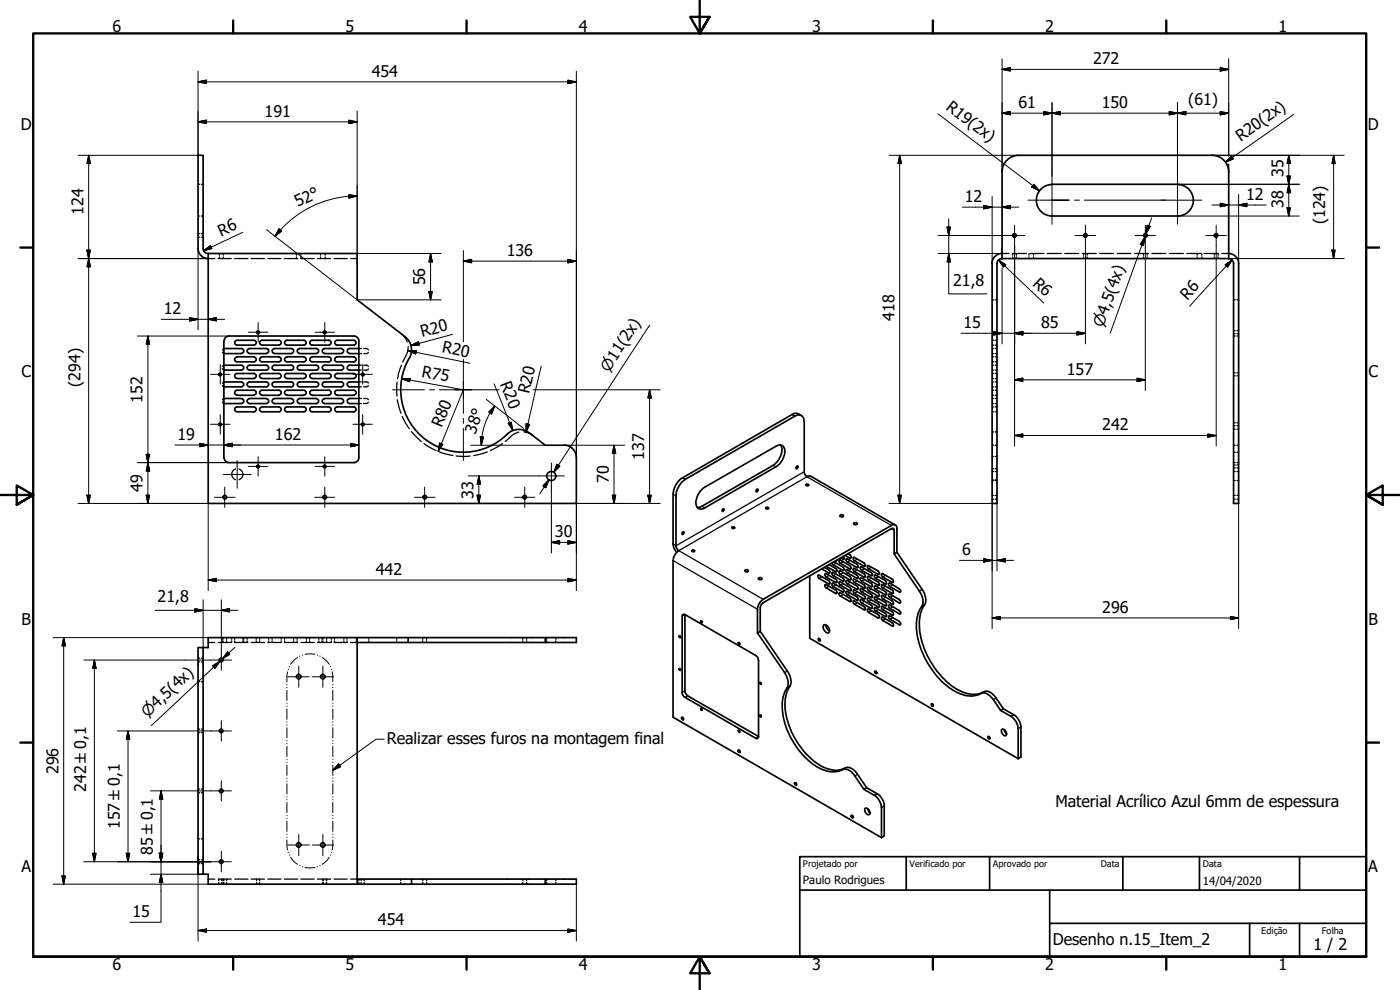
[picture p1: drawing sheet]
<svg xmlns="http://www.w3.org/2000/svg" width="420mm" height="297mm" viewBox="0 0 420 297" stroke-linecap="round" stroke-linejoin="round" font-family="sans-serif">
<g fill="none" stroke="#000" stroke-width=".51">
<path d="M301.9 48.4a5 5 0 0 1 3.8-1.8h58a5 5 0 0 1 5 5v26h-68v-26a5 5 0 0 1 1.2-3.2zM315.7 55.3h37.7M315.8 55.4a4.7 4.7 0 0 0-4.8 4.7 4.7 4.7 0 0 0 4.8 4.7h37.6a4.7 4.7 0 0 0 4.7-4.7 4.7 4.7 0 0 0-4.7-4.7M62.5 76.1a1.49 1.49 0 0 1-1.5-1.5v-28h-1.6v28a3 3 0 0 0 3.1 3M300.7 77.6a1.49 1.49 0 0 0-1.5 1.5v72h-1.4v-72.1M300.7 76.1a3 3 0 0 0-3 3M368.7 76.1a3 3 0 0 1 3 2.9v72.1h-1.5v-72a1.49 1.49 0 0 0-1.5-1.5M67.2 102.3v35M67.2 106h.2M67.2 116l.2 .1M67.2 111h.2M67.2 102.3a1.49 1.49 0 0 1 1.5-1.5h37.5a1.49 1.49 0 0 1 1.5 1.5v35a1.49 1.49 0 0 1-1.5 1.5h-37.5a1.49 1.49 0 0 1-1.5-1.5"/>
<path d="M67.4 104.6h-.2M67.4 114.6h-.2M67.4 119.6h-.2M67.4 109.6h-.2M67.4 104.6h5a.73 .73 0 0 1 .8 .7 .73 .73 0 0 1-.8 .7M67.4 114.6h5a.73 .73 0 0 1 .8 .7 .73 .73 0 0 1-.8 .8h-5M67.4 109.6h5a.73 .73 0 0 1 .8 .7 .73 .73 0 0 1-.8 .7h-5M67.4 106.1h5M67.4 119.6h5M71.2 112.1a.73 .73 0 0 0-.8 .7 .73 .73 0 0 0 .8 .7M71.2 117.1a.73 .73 0 0 0-.8 .7 .73 .73 0 0 0 .8 .7M71.2 107.1a.73 .73 0 0 0-.8 .7 .73 .73 0 0 0 .8 .8"/>
<path d="M71.2 102.1a.73 .73 0 0 0-.8 .7 .73 .73 0 0 0 .8 .8M71.2 102.1h5M71.2 103.6h5M71.2 112.1h5M71.2 113.6h5M71.2 117.1h5M71.2 118.6h5M71.2 107h5M71.2 108.6h5M72.4 119.6a.73 .73 0 0 1 .8 .8 .73 .73 0 0 1-.8 .7h-5M74.9 104.6a.73 .73 0 0 0-.7 .7 .73 .73 0 0 0 .7 .7M74.9 114.6a.73 .73 0 0 0-.7 .7 .73 .73 0 0 0 .7 .8"/>
<path d="M74.9 119.6a.73 .73 0 0 0-.7 .8 .73 .73 0 0 0 .7 .7M74.9 109.6a.73 .73 0 0 0-.7 .7 .73 .73 0 0 0 .7 .7M74.9 104.6h5M74.9 106.1h5M74.9 114.6h5M74.9 116.1h5M74.9 119.6h5M74.9 109.6h5M74.9 111h5M76.2 112.1a.73 .73 0 0 1 .7 .7 .73 .73 0 0 1-.7 .7M76.2 117.1a.73 .73 0 0 1 .7 .7 .73 .73 0 0 1-.7 .7M76.2 107.1a.73 .73 0 0 1 .7 .7 .73 .73 0 0 1-.7 .8"/>
<path d="M76.2 102.1a.73 .73 0 0 1 .7 .7 .73 .73 0 0 1-.7 .8M78.6 112.1a.73 .73 0 0 0-.7 .7 .73 .73 0 0 0 .7 .7M78.6 117.1a.73 .73 0 0 0-.7 .7 .73 .73 0 0 0 .7 .7M78.6 107.1a.73 .73 0 0 0-.7 .7 .73 .73 0 0 0 .7 .8M78.6 102.1a.73 .73 0 0 0-.7 .7 .73 .73 0 0 0 .7 .8M78.7 112.1h5a.73 .73 0 0 1 .7 .7 .73 .73 0 0 1-.7 .7M78.7 117.1h5a.73 .73 0 0 1 .7 .7 .73 .73 0 0 1-.7 .7M78.7 102.1h5a.73 .73 0 0 1 .7 .7 .73 .73 0 0 1-.7 .8h-5M78.7 113.6h5M78.7 118.6h5M78.7 107h5M79.9 104.6a.73 .73 0 0 1 .7 .7 .73 .73 0 0 1-.7 .7"/>
<path d="M79.9 114.6a.73 .73 0 0 1 .7 .7 .73 .73 0 0 1-.7 .8M79.9 119.6a.73 .73 0 0 1 .7 .8 .73 .73 0 0 1-.7 .7M79.9 109.6a.73 .73 0 0 1 .7 .7 .73 .73 0 0 1-.7 .7M82.4 104.6a.73 .73 0 0 0-.7 .7 .73 .73 0 0 0 .7 .7M82.4 114.6a.73 .73 0 0 0-.7 .7 .73 .73 0 0 0 .7 .8M82.4 119.6a.73 .73 0 0 0-.7 .8 .73 .73 0 0 0 .7 .7M82.4 109.6a.73 .73 0 0 0-.7 .7 .73 .73 0 0 0 .7 .7M82.4 104.6h5a.73 .73 0 0 1 .7 .7 .73 .73 0 0 1-.7 .7M82.4 114.6h5a.73 .73 0 0 1 .7 .7 .73 .73 0 0 1-.7 .8h-5M82.4 109.6h5a.73 .73 0 0 1 .7 .7 .73 .73 0 0 1-.7 .7h-5M82.4 106.1h5M82.4 119.6h5"/>
<path d="M83.7 107.1a.73 .73 0 0 1 .7 .7 .73 .73 0 0 1-.7 .8h-5M85.6 102.3l.5-.2h5.1a.73 .73 0 0 1 .7 .7 .73 .73 0 0 1-.7 .8l-5.3-.1-.5-.7zM86.1 113.5a.73 .73 0 0 1-.7-.7 .73 .73 0 0 1 .7-.7h5.1a.73 .73 0 0 1 .7 .7 .73 .73 0 0 1-.7 .7M86.1 118.5a.73 .73 0 0 1-.7-.7 .73 .73 0 0 1 .7-.7h5.1a.73 .73 0 0 1 .7 .7 .73 .73 0 0 1-.7 .7M86.1 107.1a.73 .73 0 0 0-.7 .7 .73 .73 0 0 0 .7 .8h5.1a.73 .73 0 0 0 .7-.8 .73 .73 0 0 0-.7-.7M86.2 113.6h5M86.2 118.6h5M86.2 107h5M87.4 119.6a.73 .73 0 0 1 .7 .8 .73 .73 0 0 1-.7 .7h-5M89.9 104.6h5a.73 .73 0 0 1 .7 .7 .73 .73 0 0 1-.7 .7M89.9 114.6h5a.73 .73 0 0 1 .7 .7 .73 .73 0 0 1-.7 .8h-5M89.9 109.6h5a.73 .73 0 0 1 .7 .7 .73 .73 0 0 1-.7 .7h-5"/>
<path d="M89.9 106.1h5M89.9 119.6h5M89.9 104.6a.73 .73 0 0 0-.7 .7 .73 .73 0 0 0 .7 .7M89.9 114.6a.73 .73 0 0 0-.7 .7 .73 .73 0 0 0 .7 .8M89.9 119.6a.73 .73 0 0 0-.7 .8 .73 .73 0 0 0 .7 .7M89.9 109.6a.73 .73 0 0 0-.7 .7 .73 .73 0 0 0 .7 .7M93.7 102.1h4.9a.73 .73 0 0 1 .8 .7 .73 .73 0 0 1-.8 .8h-4.9M93.7 112.1h4.9a.73 .73 0 0 1 .8 .7 .73 .73 0 0 1-.8 .7M93.7 117.1h4.9a.73 .73 0 0 1 .8 .7 .73 .73 0 0 1-.8 .7M93.7 113.6h5M93.7 118.6h5M93.7 107h5"/>
<path d="M93.7 102.1a.73 .73 0 0 0-.7 .7 .73 .73 0 0 0 .7 .8M93.7 112.1a.73 .73 0 0 0-.7 .7 .73 .73 0 0 0 .7 .7M93.7 117.1a.73 .73 0 0 0-.7 .7 .73 .73 0 0 0 .7 .7M93.7 107.1a.73 .73 0 0 0-.7 .7 .73 .73 0 0 0 .7 .8M94.9 119.6a.73 .73 0 0 1 .7 .8 .73 .73 0 0 1-.7 .7h-5M97.4 104.6h5a.73 .73 0 0 1 .7 .7 .73 .73 0 0 1-.7 .7M97.4 114.6h5a.73 .73 0 0 1 .7 .7 .73 .73 0 0 1-.7 .8h-5M97.4 109.6h5a.73 .73 0 0 1 .7 .7 .73 .73 0 0 1-.7 .7h-5M97.4 106.1h5M97.4 119.6h5M97.4 104.6a.73 .73 0 0 0-.7 .7 .73 .73 0 0 0 .7 .7M97.4 114.6a.73 .73 0 0 0-.7 .7 .73 .73 0 0 0 .7 .8"/>
<path d="M97.4 119.6a.73 .73 0 0 0-.7 .8 .73 .73 0 0 0 .7 .7M97.4 109.6a.73 .73 0 0 0-.7 .7 .73 .73 0 0 0 .7 .7M98.6 107.1a.73 .73 0 0 1 .8 .7 .73 .73 0 0 1-.8 .8h-4.9M101.2 112.1h4.9a.73 .73 0 0 1 .8 .7 .73 .73 0 0 1-.8 .7M101.2 117.1h4.9a.73 .73 0 0 1 .8 .7 .73 .73 0 0 1-.8 .7M101.2 102.1h4.9a.73 .73 0 0 1 .8 .7 .73 .73 0 0 1-.8 .8h-4.9M101.2 113.6h5M101.2 118.6h5M101.2 107h5M101.2 112.1a.73 .73 0 0 0-.7 .7 .73 .73 0 0 0 .7 .7M101.2 117.1a.73 .73 0 0 0-.7 .7 .73 .73 0 0 0 .7 .7M101.2 107.1a.73 .73 0 0 0-.7 .7 .73 .73 0 0 0 .7 .8"/>
<path d="M101.2 102.1a.73 .73 0 0 0-.7 .7 .73 .73 0 0 0 .7 .8M102.4 119.6a.73 .73 0 0 1 .7 .8 .73 .73 0 0 1-.7 .7h-5M104.9 104.6h2.8M104.9 106.1h2.8M104.9 114.6h2.8M104.9 116.1h2.8M104.9 119.6h2.8M104.9 109.6h2.8M104.9 111h2.8M104.9 104.6a.73 .73 0 0 0-.7 .7 .73 .73 0 0 0 .7 .7M104.9 114.6a.73 .73 0 0 0-.7 .7 .73 .73 0 0 0 .7 .8M104.9 119.6a.73 .73 0 0 0-.7 .8 .73 .73 0 0 0 .7 .7"/>
<path d="M104.9 109.6a.73 .73 0 0 0-.7 .7 .73 .73 0 0 0 .7 .7M106.1 107.1a.73 .73 0 0 1 .8 .7 .73 .73 0 0 1-.8 .8h-4.9M121.5 101l-14.3-11v-13.9h-44.7v75h110.5v-13.8a3.8 3.8 0 0 0-3.8-3.8M121.6 101a5 5 0 0 1 1.2 6.5 18.8 18.8 0 0 0 5.1 24.5 18.8 18.8 0 0 0 25-2.3 5 5 0 0 1 5.9 .2M67.2 121.1h.2M71.2 122.1a.73 .73 0 0 0-.8 .7 .73 .73 0 0 0 .8 .8M71.2 122.1h5M71.2 123.6h5M74.9 121.1h5M76.2 122.1a.73 .73 0 0 1 .7 .7 .73 .73 0 0 1-.7 .8M78.6 122.1a.73 .73 0 0 0-.7 .7 .73 .73 0 0 0 .7 .8M78.7 122.1h5a.73 .73 0 0 1 .7 .7 .73 .73 0 0 1-.7 .8h-5"/>
<path d="M85.6 122.3l.5-.2h5.1a.73 .73 0 0 1 .7 .7 .73 .73 0 0 1-.7 .8l-5.3-.1-.5-.7zM93.7 122.1h4.9a.73 .73 0 0 1 .8 .7 .73 .73 0 0 1-.8 .8h-4.9M93.7 122.1a.73 .73 0 0 0-.7 .7 .73 .73 0 0 0 .7 .8M101.2 122.1h4.9a.73 .73 0 0 1 .8 .7 .73 .73 0 0 1-.8 .8h-4.9M101.2 122.1a.73 .73 0 0 0-.7 .7 .73 .73 0 0 0 .7 .8M104.9 121.1h2.8M158.8 129.8l4.8 3.8h5.6M234.3 133.5a4.6 4.6 0 0 1-1.2 5.2l-1.1 .9-21.3 12.3-1.5 .4M240.5 124.7l-1.4-.7-1.1 .2-33.1 19.2a6.1 6.1 0 0 0-2.9 4.9v14.9l.4 1.5 .7 1M204.8 159.8l.2-.2a.35 .35 0 0 1 .2 .5 .35 .35 0 0 1-.5 0zM210.8 146.7l22.1-12.8a1.7 1.7 0 0 1 2.1-.1 1.7 1.7 0 0 1 .5 2.1 5.9 5.9 0 0 1-2.6 4.2l-21.4 12.3a1.63 1.63 0 0 1-1.9 .2 1.63 1.63 0 0 1-.7-1.7 6.2 6.2 0 0 1 1.9-4.2zM216.9 152.7l.2-.1a.4 .4 0 0 1 .1 .6 .4 .4 0 0 1-.5 .1z"/>
<path d="M219.6 158.2a.45 .45 0 0 1 .6-.2 .45 .45 0 0 1 .3 .5l-.5 .1zM227.1 146.8l.3-.1a.44 .44 0 0 1 0 .6 .44 .44 0 0 1-.5 .1zM229.9 152.3l.8 .1a.39 .39 0 0 1-.5 .3 .39 .39 0 0 1-.3-.4zM239 140l.3-.2a.4 .4 0 0 1 .1 .6 .4 .4 0 0 1-.5 .1zM242 145.3h.5l.2 .2a.36 .36 0 0 1-.4 .3 .36 .36 0 0 1-.3-.5zM252.2 154.5a.57 .57 0 0 1 .9 .4 .57 .57 0 0 1-.6 .2 .57 .57 0 0 1-.4-.4zM256.2 157a.5 .5 0 0 1 .6-.3 .5 .5 0 0 1 .3 .6h-.8zM268.7 157.5l-25.7-14.7a1.11 1.11 0 0 1-1.3-.1 1.11 1.11 0 0 1-.3-1.2v-15a1.74 1.74 0 0 0-.9-1.8 1.74 1.74 0 0 0-2 .2l-32.8 18.9a6.5 6.5 0 0 0-2.8 5v15.2l.8 1.2a3.8 3.8 0 0 0-1.7 3v47l62.5 36.1M207.6 165.2a.38 .38 0 0 1 .6-.2 .38 .38 0 0 1 .1 .5h-.5zM223.6 171.1a.57 .57 0 0 1 .9 .3 .51 .51 0 0 1-.6 .2 .51 .51 0 0 1-.3-.5zM227.6 173.5a.5 .5 0 0 1 .6-.3 .5 .5 0 0 1 .3 .6l-.5 .1zM243 172.8v18.7l62.6 36.1"/>
<path d="M245.6 172.5l3.1 1.7a.57 .57 0 0 1 .4 .5 .57 .57 0 0 1-.3 .5l-3-1.7-.4-.6zM247.4 170.2l1.3 .7a.53 .53 0 0 1 .4 .5 .53 .53 0 0 1-.3 .5l-2.2-1.2M247.6 175.4h.4l2.8 1.6a.6 .6 0 0 1 .4 .5 .6 .6 0 0 1-.2 .6l-3-1.7-.4-.5zM247.6 172.2l.4-.1 2.8 1.7a.55 .55 0 0 1 .4 .4 .55 .55 0 0 1-.2 .6l-3-1.6-.4-.5zM248.9 169.4l1.9 1.1a.55 .55 0 0 1 .4 .5 .55 .55 0 0 1-.2 .6l-3-1.7M249.7 171.8h.4l2.8 1.6a.57 .57 0 0 1 .4 .5 .57 .57 0 0 1-.3 .5l-3.1-1.8zM249.7 175.1l.2-.2 3 1.7a.57 .57 0 0 1 .4 .5 .57 .57 0 0 1-.3 .6l-2.9-1.7-.4-.4zM250.3 168.6l2.6 1.5a.57 .57 0 0 1 .4 .5 .57 .57 0 0 1-.3 .5l-2.9-1.6-.4-.6M251.2 168l-.4 .3M251.8 177.9l.4-.1 2.8 1.7a.53 .53 0 0 1 .5 .5 .53 .53 0 0 1-.4 .5l-3.1-1.8zM251.8 174.6h.4l2.8 1.7a.53 .53 0 0 1 .5 .4 .53 .53 0 0 1-.4 .6l-3.1-1.8zM251.9 171.3l3.1 1.7a.51 .51 0 0 1 .5 .5 .51 .51 0 0 1-.5 .5l-3-1.8-.2-.5z"/>
<path d="M251.9 168l3.1 1.7a.53 .53 0 0 1 .5 .5 .53 .53 0 0 1-.4 .5l-3.1-1.7-.2-.6zM253 166.9l.3 .9-1.1-.4M253.9 167.7l.3-.1 3 1.7a.52 .52 0 0 1 .4 .5 .52 .52 0 0 1-.4 .5l-2.9-1.7-.4-.4zM253.9 174.2h.4l2.9 1.6a.52 .52 0 0 1 .4 .5 .52 .52 0 0 1-.4 .5l-2.9-1.6-.4-.5zM253.9 177.5h.4l2.9 1.6a.48 .48 0 0 1 .4 .5 .48 .48 0 0 1-.4 .5l-3-1.7zM254.1 170.9l3.1 1.7a.48 .48 0 0 1 .4 .5 .48 .48 0 0 1-.4 .4l-3-1.7-.3-.6zM254.5 166.1l.5 .3a.58 .58 0 0 1 .5 .5 .58 .58 0 0 1-.4 .6l-1.5-.9M256.2 167.2l3.1 1.7a.53 .53 0 0 1 .4 .5 .53 .53 0 0 1-.3 .5l-3-1.6-.4-.7zM256.2 173.7l3.1 1.7a.53 .53 0 0 1 .4 .5 .53 .53 0 0 1-.3 .6l-3.1-1.8-.3-.6zM256.2 177l3.1 1.7a.51 .51 0 0 1 .4 .5 .51 .51 0 0 1-.4 .5l-2.9-1.7-.4-.6zM256.2 170.5l3.1 1.6a.57 .57 0 0 1 .4 .5 .57 .57 0 0 1-.3 .6l-3-1.7-.4-.6zM258.2 170.2l.4-.1 2.8 1.7a.55 .55 0 0 1 .4 .4 .55 .55 0 0 1-.2 .6l-3-1.7-.4-.5z"/>
<path d="M258.2 176.7l.4-.1 2.8 1.7a.55 .55 0 0 1 .4 .4 .55 .55 0 0 1-.2 .6l-3.2-1.8zM258.2 179.9h.4l2.8 1.6a.51 .51 0 0 1 .4 .5 .51 .51 0 0 1-.4 .5l-2.8-1.6-.4-.4zM258.2 173.4l.2-.1 3 1.7a.51 .51 0 0 1 .4 .5 .51 .51 0 0 1-.4 .5l-2.8-1.6-.4-.5zM260.3 169.7l3.2 1.6a.61 .61 0 0 1 .2 1.1l-3-1.7-.3-.3zM260.3 173h.4l2.8 1.6a.57 .57 0 0 1 .4 .5 .57 .57 0 0 1-.2 .5l-3-1.6zM260.4 176.2l3.1 1.6a.52 .52 0 0 1 .4 .6 .52 .52 0 0 1-.4 .5l-2.8-1.7-.4-.6zM260.4 179.4l3.1 1.8a.57 .57 0 0 1 .4 .4 .57 .57 0 0 1-.2 .6l-3.2-1.8-.2-.6zM262.4 179.1h.4l2.8 1.6a.51 .51 0 0 1 .5 .5 .51 .51 0 0 1-.5 .5l-3-1.8zM262.4 175.9l.4-.1 2.8 1.7a.55 .55 0 0 1 .5 .4 .55 .55 0 0 1-.3 .6l-3.2-1.8zM262.5 172.5l3.1 1.7a.6 .6 0 0 1 .5 .4 .6 .6 0 0 1-.3 .6l-3.2-1.8-.2-.5zM264.5 178.7l.3-.1 3 1.7a.48 .48 0 0 1 .4 .5 .48 .48 0 0 1-.4 .5l-2.9-1.6-.4-.5zM264.5 175.4h.3l3 1.6a.61 .61 0 0 1 .1 1.1l-3-1.7-.4-.5z"/>
<path d="M264.5 172.2l.3-.1 3 1.7a.48 .48 0 0 1 .4 .5 .48 .48 0 0 1-.4 .4l-2.9-1.5-.4-.5zM266.7 175.1l.4-.1 2.8 1.6a.53 .53 0 0 1 .4 .5 .53 .53 0 0 1-.3 .6l-3.1-1.8zM266.7 178.3h.4l2.8 1.6a.57 .57 0 0 1 .4 .5 .57 .57 0 0 1-.3 .6l-3.1-1.9zM269.2 165.7l-.8 .5M59.4 194.3h1.6v68h-1.6zM107.2 192.8h15.3v-1.5h50.5v1.5h-50.5M107.2 191.3v74M122.5 191.3h-60v3h-1.5M163.6 191.3v1.5M205.5 184.4l-.5-.1-.3 .4v23.3l.3 .7 .5 .5 21.4 12.4h.4l.3-.6M205.5 184.4v23.1l.2 .5 .7 .8 21.2 12.2M205.5 184.4l21.8 12.8 .3 .9v22.9"/>
<path d="M210.3 186.3l.1-.1a.34 .34 0 0 1 .3 .3 .34 .34 0 0 1-.1 .4zM221.6 192.9a.3 .3 0 0 1 .4 .1 .3 .3 0 0 1-.1 .4zM228.2 189.4l-.9 .5M245.6 191.6a.42 .42 0 0 1 .5 .2 .42 .42 0 0 1-.2 .5l-.3-.3zM247.3 187.5a1.48 1.48 0 0 1 1.4 .8 1.48 1.48 0 0 1-.2 1.6 1.7 1.7 0 0 1-1.2-2.4zM247.9 187.5a2 2 0 0 0 1 1.8M256.2 180.3l3.1 1.7a.53 .53 0 0 1 .4 .4 .53 .53 0 0 1-.3 .6l-3.1-1.8-.3-.6zM260.3 182.8l.4-.1 2.8 1.7a.57 .57 0 0 1 .4 .5 .57 .57 0 0 1-.2 .5l-3-1.6-.3-.3zM262.5 182.3l3.1 1.7a.55 .55 0 0 1 .5 .5 .55 .55 0 0 1-.3 .5l-3.2-1.8-.2-.5zM264.5 182l.3-.1 3 1.7a.52 .52 0 0 1 .4 .5 .52 .52 0 0 1-.4 .5l-2.9-1.7-.4-.4zM264.7 185.2l3.1 1.7a.48 .48 0 0 1 .4 .4 .48 .48 0 0 1-.4 .5l-3-1.7-.3-.4zM266.7 184.8h.4l2.8 1.6a.57 .57 0 0 1 .4 .5 .57 .57 0 0 1-.3 .6l-3.1-1.8z"/>
<path d="M266.8 181.5l3.1 1.7a.53 .53 0 0 1 .4 .4 .53 .53 0 0 1-.3 .6l-3.1-1.8-.3-.6zM204.7 215.2a.45 .45 0 0 1 .4 .3 .45 .45 0 0 1-.2 .5l-.4-.4zM210.3 212.6l.1-.1a.34 .34 0 0 1 .3 .3 .34 .34 0 0 1-.1 .4zM221.6 219.1a.31 .31 0 0 1 .4 .2 .31 .31 0 0 1-.1 .4zM262.6 201.3a.46 .46 0 0 1 .4 .3 .46 .46 0 0 1 0 .5l-.4-.3zM279.5 211.2a.43 .43 0 0 1 .5 .2 .43 .43 0 0 1-.1 .5l-.4-.3zM294.4 208.1a8.3 8.3 0 0 1-8.7-1.2 24.5 24.5 0 0 1-10.6-20.6 10.9 10.9 0 0 1 1.8-5 5.1 5.1 0 0 0-1-4l-7.5-11.1v-7.3l-.6-.4-38.8 22.3-.5 .5-.3 1v7.1l8.1 11.9a4.6 4.6 0 0 1 0 5.9 15 15 0 0 0 .9 11.4 21.2 21.2 0 0 0 11.1 12.1 7 7 0 0 0 6-.5 3.8 3.8 0 0 1 3.1 2.1l2.7 4 3.2 1.9a4.6 4.6 0 0 1 2.1 3.6v9l-.9 .5M294.4 208.1a2.59 2.59 0 0 1 3.9 .5l.3 .4a9.6 9.6 0 0 0 6 5.7 5.2 5.2 0 0 1 1.8 3.4v9l-.8 .5M294.4 208.1a2.94 2.94 0 0 1 3.4 1.4 9.6 9.6 0 0 0 6 5.7 4.8 4.8 0 0 1 1.8 3.4v9M295.1 207.6a8.4 8.4 0 0 1-8.6-1.2 25 25 0 0 1-10.6-19.7 11.1 11.1 0 0 1 1.8-5.9 5.2 5.2 0 0 0-1-4l-7.5-11.1v-7.1a1 1 0 0 0-.5-1.1 1 1 0 0 0-1.2 .2l-38.5 22.1a4.2 4.2 0 0 0-1.7 3v7.1l8.2 11.9a4.6 4.6 0 0 1 0 5.8 16.8 16.8 0 0 0 1.7 13.5 20 20 0 0 0 11 10.3 7.4 7.4 0 0 0 5.2-.7 3.9 3.9 0 0 1 3.1 2.1l2.8 4 .8-.5M300.7 218.8a1.27 1.27 0 0 1 1.2 1.9 1.27 1.27 0 0 1-1.2-1.9zM301.1 212.6l-.8 .6"/>
<path d="M301.4 218.9l.7 1.2M221.6 225.1a.38 .38 0 0 1 .4 .2 .38 .38 0 0 1-.1 .5zM238.5 234.9a.39 .39 0 0 1 .6 .1 .39 .39 0 0 1-.3 .6l-.2-.2zM259.3 236.8l3.1 1.8a4.7 4.7 0 0 1 2.1 3.7v9M296.5 221a.42 .42 0 0 1 .5 .2 .42 .42 0 0 1-.1 .5l-.4-.3zM255.5 244.6a.43 .43 0 0 1 .5 .3 .43 .43 0 0 1-.2 .5l-.3-.4zM259.7 242.5a1.27 1.27 0 0 1 1.2 1.9 1.27 1.27 0 0 1-1.2-1.9zM260.3 242.6l.7 1.2M61 262.3h1.5v3h61v-1.5h49.5v1.5h-9.4M107.2 263.8h16.3M163.6 263.8v1.5h-40.1"/>
<circle cx="304.5" cy="70.6" r=".54"/>
<circle cx="325.7" cy="70.6" r=".54"/>
<circle cx="343.8" cy="70.6" r=".54"/>
<circle cx="365" cy="70.6" r=".54"/>
<circle cx="77.4" cy="99.7" r=".41"/>
<circle cx="97.4" cy="99.7" r=".41"/>
<circle cx="66.1" cy="112.3" r=".41"/>
<circle cx="108.9" cy="112.3" r=".41"/>
<circle cx="66.1" cy="127.3" r=".41"/>
<circle cx="77.4" cy="140" r=".41"/>
<circle cx="97.4" cy="140" r=".41"/>
<circle cx="108.9" cy="127.3" r=".41"/>
<circle cx="67.5" cy="149.2" r=".54"/>
<circle cx="97.4" cy="149.2" r=".54"/>
<circle cx="127.5" cy="149.2" r=".54"/>
<circle cx="157.4" cy="149.2" r=".54"/>
<circle cx="165.4" cy="142.8" r="1.37"/>
<circle cx="66.4" cy="198" r=".54"/>
<circle cx="204.1" cy="191.1" r=".3"/>
<circle cx="66.4" cy="219.3" r=".54"/>
<circle cx="89.6" cy="203" r=".67"/>
<circle cx="96.9" cy="203" r=".67"/>
<circle cx="204" cy="200.9" r=".29"/>
<circle cx="228.2" cy="214.9" r=".29"/>
<circle cx="228.3" cy="205.1" r=".3"/>
<circle cx="66.4" cy="237.3" r=".54"/>
<circle cx="66.4" cy="258.5" r=".54"/>
<circle cx="89.6" cy="253.5" r=".67"/>
<circle cx="96.9" cy="253.5" r=".67"/>
</g>
<!-- layer: Oculto (ISO) -->
<g fill="none" stroke="#000" stroke-width=".38">
<path d="M59.4 55.3h.5M60.5 55.3h.5M59.4 64.8h.5M59.4 70.1h.5M59.4 71.2h.5M60.5 64.8h.5M60.5 70.1h.5M60.5 71.2h.5M62.5 77.6h2M65.5 77.6h3.9M65.8 76.1v.5M65.8 77.1v.5"/>
<path d="M67 76.1v.5M67 77.1v.5M70.4 77.6h4M75.4 77.6h4M80.4 77.6h3.9M85.3 77.6h4M89 76.1v.5M89 77.1v.5M90.3 77.1v.5h4M90.3 76.1v.5M95.2 77.6h4.1M96.2 76.1v.5"/>
<path d="M96.2 77.1v.5M97.6 76.1v.5M97.6 77.1v.5M100.3 77.6h3.9M105.2 77.6h2M300.7 76.1h2.1M303.8 76.1h4.2M303.9 76.1v.5M303.9 77.1v.5M305.1 76.1v.5M305.1 77.1v.5M308.8 76.1v.5"/>
<path d="M308.8 77.1v.5M309.1 76.1h4.2M310.2 76.1v.5M310.2 77.1v.5M314.3 76.1h4.2M319.5 76.1h4.2M324.8 76.1h4.2M325.2 76.1v.5M325.2 77.1v.5M326.3 76.1v.5M326.3 77.1v.5M330 76.1h4.2"/>
<path d="M335.3 76.1h4.1M340.5 76.1h4.2M343.2 76.1v.5M343.2 77.1v.5M344.3 76.1v.5M344.3 77.1v.5M345.7 76.1h4.2M351 76.1h4.2M356.2 76.1h4.2M359.3 76.1v.5M359.3 77.1v.5M360.7 76.1v.5"/>
<path d="M360.7 77.1v.5M361.4 76.1h4.2v.5M364.4 76.1v.5M364.4 77.1v.5M365.6 77.1v.5M366.6 76.1h2.1M297.8 90h.5M298.7 90h.5M370.2 90h.5M370.2 99.2h.5M371.2 90h.5M371.2 99.2h.5"/>
<path d="M66.7 105.6l.5 .4M66.7 115.6l.5 .5M66.7 110.6l.5 .4M67.2 104.6l-.5 .4M67.2 114.6l-.5 .4M67.2 119.6l-.5 .4M67.2 109.6l-.5 .4M107.7 104.6h.8M107.7 106.1h.8M107.7 114.6h.8M107.7 116.1h.8M107.7 119.6h.8"/>
<path d="M107.7 109.6h.8M107.7 111h.8M109.2 104.6h1l.4 .4M109.2 114.6h1l.4 .3M109.2 119.6h1l.4 .3M109.2 109.6h1l.4 .4M110.6 105.7l-.4 .3-1 .1M110.6 115.7l-.4 .3-1 .1M110.6 110.7l-.4 .3h-1M119.2 114.7l-.1 4.2M119.3 119.9l1 4.1M120.5 109.6l-.9 2.3-.3 1.8"/>
<path d="M120.6 100.3l.9 .9 .7 1.4M122.5 104l-.4 2.2-1.3 2.4M297.8 104.6h.5M297.8 106.1h.5M297.8 114.6h.5M297.8 116.1h.5M297.8 119.6h.5M297.8 109.6h.5M297.8 111h.5M297.8 112.1h.5M297.8 113.6h.5M297.8 117.1h.5"/>
<path d="M297.8 118.6h.5M297.8 107h.5M297.8 108.6h.5M297.8 102.1h.5M297.8 103.6h.5M298.7 104.6h.5M298.7 106.1h.5M298.7 114.6h.5M298.7 116.1h.5M298.7 119.6h.5M298.7 109.6h.5M298.7 111h.5"/>
<path d="M298.7 112.1h.5M298.7 113.6h.5M298.7 117.1h.5M298.7 118.6h.5M298.7 107h.5M298.7 108.6h.5M298.7 102.1h.5M298.7 103.6h.5M370.2 100.8h.5M370.2 111.9h.5M370.2 112.8h.5M370.2 100.1h.5"/>
<path d="M371.2 100.8h.5M371.2 111.9h.5M371.2 112.8h.5M371.2 100.1h.5M66.7 120.6l.5 .4M107.7 121.1h.8M110.6 120.7l-.4 .3-1 .1M120.7 125l2.1 3.6M123.4 129.5l3 2.9M127.3 133.1l3.6 2.1M131.8 135.6l4.1 1M136.9 136.8h4.2"/>
<path d="M146.2 135.6l-4 1.1M150.8 133.1l-3.6 2.1M155.7 129.7l-1.5 .5-2.6 2.2M157.2 129.6l.9 .1 1.7 .9M297.8 121.1h.5M297.8 122.1h.5M297.8 123.6h.5M297.8 133.6h.5M297.8 129.6h.5M297.8 137h.5M298.7 121.1h.5M298.7 122.1h.5"/>
<path d="M298.7 123.6h.5M298.7 133.6h.5M298.7 129.6h.5M298.7 137h.5M370.2 138.8h.5M370.2 133.6h.5M370.2 139.5h.5M370.2 126.9h.5M370.2 127.7h.5M370.2 128.8h.5M370.2 135.7h.5M371.2 138.8h.5"/>
<path d="M371.2 133.6h.5M371.2 139.5h.5M371.2 126.9h.5M371.2 127.7h.5M371.2 128.8h.5M371.2 135.7h.5M70.7 140.7a1.72 1.72 0 0 0-1.2 1.6 1.72 1.72 0 0 0 1.2 1.6M71.8 140.7a1.72 1.72 0 0 1 1.1 1.6 1.72 1.72 0 0 1-1.1 1.6M297.8 140.6h.5M297.8 144h.5M297.8 148.6h.5M297.8 149.8h.5"/>
<path d="M297.8 144.2h.5M297.8 141.5h.5M298.7 140.6h.5M298.7 144h.5M298.7 148.6h.5M298.7 149.8h.5M298.7 144.2h.5M298.7 141.5h.5M370.2 140.4h.5M370.2 148.6h.5M370.2 149.8h.5M370.2 144.2h.5"/>
<path d="M370.2 141.5h.5M371.2 140.4h.5M371.2 148.6h.5M371.2 149.8h.5M371.2 144.2h.5M371.2 141.5h.5M59.4 197.5h.5M59.4 198.6h.5M60.5 197.5h.5M60.5 198.6h.5M62.5 192.8h2M65.5 192.8h3.9"/>
<path d="M66.7 191.3v.5M66.7 192.3v.5M66.9 191.3v.5M66.9 192.3v.5M68 191.3v.5M68 192.3v.5M69.5 191.3v.5M69.5 192.3v.5M70.4 192.3v.5h4M70.4 191.3v.5M72.9 191.3v.5M72.9 192.3v.5"/>
<path d="M73.2 191.3v.5M73.2 192.3v.5M74.2 191.3v.5M74.2 192.3v.5M75.4 192.8h4M76.9 191.3v.5M76.9 192.3v.5M77.9 191.3v.5M77.9 192.3v.5M80.4 192.8h3.9M80.6 191.3v.5M80.6 192.3v.5"/>
<path d="M81.7 191.3v.5M81.7 192.3v.5M84.4 191.3v.5M84.4 192.3v.5M85.3 192.8h4M85.4 191.3v.5M85.4 192.3v.5M88.1 191.3v.5M88.1 192.3v.5M89.2 191.3v.5M89.2 192.3v.5M90.3 192.8h4"/>
<path d="M91.9 191.3v.5M91.9 192.3v.5M92.9 191.3v.5M92.9 192.3v.5M95.2 192.8h4.1M95.7 191.3v.5M95.7 192.3v.5M96.6 191.3v.5M96.6 192.3v.5M96.9 191.3v.5M96.9 192.3v.5M98 191.3v.5"/>
<path d="M98 192.3v.5M99.4 191.3v.5M99.4 192.3v.5M100.3 192.8h3.9M100.4 191.3v.5M100.4 192.3v.5M103.2 191.3v.5M103.2 192.3v.5M104.1 191.3v.5M104.1 192.3v.5M105.2 192.8h2M106.9 191.3v.5"/>
<path d="M106.9 192.3v.5M110.7 191.3v.5M110.7 192.3v.5M119.1 191.3v.5M119.1 192.3v.5M126.9 191.3v.5M126.9 192.3v.5M128 191.3v.5M128 192.3v.5M156.9 191.3v.5M156.9 192.3v.5M158.1 191.3v.5"/>
<path d="M158.1 192.3v.5M164.1 191.3v.5M164.1 192.3v.5M166.8 191.3v.5M166.8 192.3v.5M59.4 218.7h.5M59.4 219.8h.5M59.4 204.5h.5M60.5 218.7h.5M60.5 219.8h.5M60.5 204.5h.5M59.4 236.7h.5"/>
<path d="M59.4 237.9h.5M60.5 236.7h.5M60.5 237.9h.5M59.4 258h.5M59.4 259.1h.5M59.4 251.7h.5M60.5 258h.5M60.5 259.1h.5M60.5 251.7h.5M62.5 263.8h2M65.5 263.8h3.9M65.7 263.8v.5"/>
<path d="M65.7 264.8v.5M66.5 263.8v.5M66.5 264.8v.5M66.9 263.8v.5M66.9 264.8v.5M67.2 263.8v.5M67.2 264.8v.5M68 263.8v.5M68 264.8v.5M70.4 263.8h4M75.4 263.8h4M77 263.8v.5"/>
<path d="M77 264.8v.5M77.9 263.8v.5M77.9 264.8v.5M80.4 263.8h3.9M85.3 263.8h4M90.3 263.8h4M95.2 263.8h4.1M96.9 263.8v.5M96.9 264.8v.5M97 263.8v.5M97 264.8v.5M97.9 263.8v.5"/>
<path d="M97.9 264.8v.5M98 263.8v.5M98 264.8v.5M100.3 263.8h3.9M105.2 263.8h2M107.7 263.8v.5M107.7 264.8v.5M108.4 263.8v.5M108.4 264.8v.5M109.3 263.8v.5M109.3 264.8v.5M120.3 263.8v.5"/>
<path d="M120.3 264.8v.5M126.9 263.8v.5M126.9 264.8v.5M128 263.8v.5M128 264.8v.5M156.9 263.8v.5M156.9 264.8v.5M158.1 263.8v.5M158.1 264.8v.5M164.1 263.8v.5M164.1 264.8v.5M166.8 263.8v.5"/>
<path d="M166.8 264.8v.5"/>
</g>
<g fill="none" stroke="#000" stroke-width=".38">
<path d="M232 139.6l.9 .5M237.7 124.4l.8 .5M202 148.3l.9 .5M204.9 143.4l.8 .4M210.7 151.9l.8 .5M241.4 141.5l-38.5 22.3-.9-.6M267.5 158.6l.9 .5M267.5 157.7l-25.3-14.6-38.5 22.1 25.3 14.6M202 168.2l25.3 14.6M246.7 173l-.9 .5M248.8 175.9l-.8 .5M248.8 172.6l-.8 .6"/>
<path d="M249.1 171.7l-.4 .2M249.1 174.9l-.4 .3M251 172.3l-.9 .4M251 175.5l-.9 .5M251 169l-.9 .5M251.2 171.2l-.4 .3M251.2 177.8l-.4 .2M251.2 174.5l-.4 .2M253 171.8l-.8 .5M253 178.4l-.8 .5M253 175.1l-.8 .5M253 168.6l-.8 .4"/>
<path d="M253.3 167.6l-.4 .2M253.3 174.1l-.4 .3M253.3 177.4l-.4 .2M253.3 170.9l-.4 .2M255.1 168.1l-.8 .5M255.1 174.7l-.8 .5M255.1 178l-.8 .4M255.1 171.4l-.8 .5M255.5 177l-.5 .2M255.5 173.7l-.5 .3M255.5 170.4l-.5 .3M255.5 167.2l-.5 .2"/>
<path d="M257.3 167.8l-.9 .5M257.3 171l-.9 .5M257.3 174.3l-.9 .4M257.3 177.5l-.9 .5M257.6 170l-.4 .3M257.6 176.6l-.4 .2M257.6 179.8l-.4 .3M257.6 173.3l-.4 .2M259.4 170.6l-.8 .5M259.4 177.2l-.8 .4M259.4 173.8l-.8 .6M259.7 169.6l-.4 .2"/>
<path d="M259.7 176.1l-.4 .3M259.7 179.4l-.4 .3M259.7 172.9l-.4 .3M261.6 170.2l-.9 .5M261.6 173.5l-.9 .5M261.6 176.7l-.9 .5M261.8 172.5l-.4 .2M261.8 179l-.4 .2M261.8 175.8l-.4 .2M263.7 173l-.9 .5M263.7 179.6l-.9 .5M263.7 176.3l-.9 .5"/>
<path d="M264 172.1l-.5 .2M264 178.6l-.5 .3M264 175.3l-.5 .3M265.7 179.2l-.8 .5M265.7 175.9l-.8 .5M265.7 172.6l-.8 .6M266.1 174.9l-.5 .3M266.1 178.2l-.5 .2M267.9 175.5l-.8 .5M267.9 178.7l-.8 .5M268.2 177.8l-.4 .2M268.2 174.5l-.4 .2"/>
<path d="M270.3 177.4l-.4 .2M276.7 176.8l-.8 .5M205.5 184.4l-.8 .5M255.5 180.3l-.5 .2M257.3 180.8l-.9 .5M259.4 180.4l-.8 .5M259.7 182.7l-.4 .2M261.6 183.2l-.9 .6M261.6 180l-.9 .5M261.8 182.3l-.4 .2M263.7 182.9l-.9 .4M264 181.8l-.5 .3"/>
<path d="M264 185.2l-.5 .2M265.7 185.7l-.8 .5M265.7 182.4l-.8 .5M266.1 181.5l-.5 .2M266.1 184.7l-.5 .3M267.9 182l-.8 .5M267.9 185.3l-.8 .5M268.2 181l-.4 .3M268.2 187.6l-.4 .2M268.2 184.3l-.4 .3M270.3 183.9l-.4 .2M270.3 187.2l-.4 .2"/>
<path d="M270.3 180.6l-.4 .3M277.4 181.5l-.8 .5M205.5 207.2l-.8 .6M206.4 208.8l-.9 .4M236.3 201.3l-.8 .5M237 206l-.8 .5M299 209.5l-.9 .4M304.3 214.5l-.9 .4M306.4 218.1l-.8 .5M227.6 221l-.8 .5M253.7 230.4l-.9 .5M257.4 232.3l-.9 .5"/>
<path d="M263.3 238.2l-.9 .4M265.4 241.8l-.9 .5"/>
</g>
<!-- layer: Borda (ISO) -->
<g fill="none" stroke="#000" stroke-width=".7">
<path d="M70 6.1v3.9M140 6.1v3.9M210 0v10l-2.9-4.9h5.8l-2.9 4.9 2.9-4.9M280 6.1v3.9M350 6.1v3.9M6.1 74.3h3.9M410 74.3h3.9M0 148.5h10l-5-2.8v5.7l5-2.9-5 2.9M420 148.5h-10l5-2.8v5.7l-5-2.9 5 2.9M6.1 222.8h3.9M410 222.8h3.9M10 287.1v-277.1h400v277.1h-400h400"/>
<path d="M70 287.1v3.8M140 287.1v3.8M212.9 292l-2.9-4.9 2.9 4.9h-5.8l2.9-4.9v9.9M280 287.1v3.8M350 287.1v3.8"/>
</g>
<path d="M240 257h170v30.1h-170zM272 257v10.1M297 257v10.1M337 257v10.1M360 257v10.1M390 257v10.1M240 267.1h170M315 277h95M315 267.1v20M375 277v10.1M390 277v10.1" fill="none" stroke="#000" stroke-width=".51"/>
<!-- layer: Geometria de rascunho (ISO) -->
<g fill="none" stroke="#000" stroke-width=".3">
<path d="M86.9 199.9l-.1 .2M89.3 197.3l-1 .7-1.1 1.3M90 196.8l-.1 .1M90.9 196.5l-.2 .1M91.6 196.3h2.9M95.2 196.5l.1 .1M95.9 196.8l.2 .1M96.7 197.3l1 .7 1.1 1.3M99.2 199.9v.2M86.1 205.3v.2M86.1 206.2v.2M86.1 207.1v3.1"/>
<path d="M86.1 210.9v.2M86.1 211.8v.1M86.1 212.7v3.1M86.1 216.6v.1M86.1 217.5v.1M86.1 218.4v3M86.3 201.6l-.2 3M86.6 200.8l-.1 .1M99.5 200.8v.1M99.7 201.6l.2 3M99.9 205.3v.2M99.9 206.2v.2"/>
<path d="M99.9 207.1v3.1M99.9 210.9v.2M99.9 211.8v.1M99.9 212.7v3.1M99.9 216.6v.1M99.9 217.5v.1M99.9 218.4v3M86.1 222.2v.1M86.1 223.1v.1M86.1 224v3M86.1 227.8v.1M86.1 228.6v.2"/>
<path d="M86.1 229.5v3.1M86.1 233.4v.1M86.1 234.3v.1M86.1 235.2v3M86.1 239v.1M86.1 239.9v.1M99.9 222.2v.1M99.9 223.1v.1M99.9 224v3M99.9 227.8v.1M99.9 228.6v.2M99.9 229.5v3.1"/>
<path d="M99.9 233.4v.1M99.9 234.3v.1M99.9 235.2v3M99.9 239v.1M99.9 239.9v.1M86.1 252l.2 3M86.1 240.8v3M86.1 244.6v.1M86.1 245.5v.1M86.1 246.4v3.1M86.1 250.2v.2M86.1 251.1v.2"/>
<path d="M86.5 255.7l.1 .1M86.8 256.5l.1 .1M87.2 257.2l1.1 1.4 1 .7M89.9 259.7h.1M95.9 259.7h.2M98.8 257.2l-.5 .8-1.6 1.3M99.2 256.5v.1M99.5 255.7v.1M99.9 252l-.2 3M99.9 240.8v3M99.9 244.6v.1M99.9 245.5v.1"/>
<path d="M99.9 246.4v3.1M99.9 250.2v.2M99.9 251.1v.2M90.7 260l.2 .1M91.6 260.3h2.9M95.3 260l-.1 .1"/>
</g>
<g fill="none" stroke="#000" stroke-width=".3">
<path d="M300.7 17.6v33.9M368.7 17.6v29.2M59.4 36.6l2.6-.5v1zM59.4 24.6l2.6-.5v1zM59.4 21.4v25.2h-36M59.4 36.6h47.8M59.4 24.6h113.6M104.7 36.1l2.5 .5-2.5 .5zM107.2 33.4v45.6M170.4 24.1l2.6 .5-2.6 .5zM173 21.4v115.9M281.5 34.1l30.4 23.1"/>
<path d="M300.7 20.8l2.5-.5v1zM300.7 34l2.5-.5v1zM300.7 20.8h68M300.7 34h68M313.2 33.5l2.5 .5-2.5 .5zM315.7 34l2.5-.5v1zM315.7 30.8v22M350.9 33.5l2.5 .5-2.5 .5zM353.4 34l2.5-.5v1zM353.4 30.8v22M366.2 20.3l2.5 .5-2.5 .5zM366.2 33.5l2.5 .5-2.5 .5z"/>
<path d="M388.2 34.3l-20.4 14.4M26.6 46.6l.5 2.5h-1zM26.6 46.6v104.5M104.7 58.4l2.5 .4-2.5 .6zM107.2 58.8a31.1 31.1 0 0 0-23 10.2M266.8 46.6h39M270 46.6l.5 2.5h-1zM270 46.6v104.5M297.8 59v20M310.3 55.3l1.6 1.9-2.3-1.1zM353.5 55.3h36.5M363.7 46.6h5.4"/>
<path d="M368.7 49.3v2.2M369.3 46.6h34.1M369.6 46.8l.5 .9-2.3 1zM371.7 58.3v20.7M386.3 52.8h1l-.5 2.5zM386.8 55.3l.5 2.5h-1zM386.8 46.6l.5 2.5h-1zM386.8 46.6v18.2M400.2 46.6l.5 2.5h-1zM400.2 46.6v31M23.4 77.6h39.1M26.1 75h1l-.5 2.6z"/>
<path d="M26.6 77.6l.5 2.5h-1zM59.4 74.6v24.4M61.1 75.2l2.1-1.5 .4 .9zM72.8 69.7l-11.7 5.5M80 68.9l27.2 21.1h25.2M83.8 68.7l.7 .6-2 1.6zM84.1 69l-1.6 1.9M107.2 76.1h25.2M129.2 76.1l.5 2.5h-1zM129.2 76.1v13.9M139.1 78.3l2.4-.5v1.1zM139.1 78.3h33.9"/>
<path d="M139.1 75.2v27.3M170.4 77.8l2.6 .5-2.6 .6zM281.6 76.1h19.1M281.6 70.7h19.8M284.2 68.1h1l-.5 2.6zM284.7 76.1l.5 2.5h-1zM284.7 65.6v22.6h11.5M288.8 62.2h17M295.2 61.6l2.6 .6-2.6 .5zM299.7 78l2.1 1.4-.7 .7zM299.7 78l13.5 12.9M300.7 62.2l2.5-.6v1.1z"/>
<path d="M300.7 74.6v3.1M304.5 73.7v60.1M325.8 73.7v29.5M342.7 73.5l.8-2.3-10.3 28.8M343.5 71.2l-.3 2.5-1-.4zM343.7 73.7v43.4M344.3 67.6l.9 .3-1.3 2.2zM345.6 65.4l-1.7 4.7M353.5 64.8h36.5M363.7 61.5h16.3M365 73.7v60.1M366.2 61l2.5 .5-2.5 .5z"/>
<path d="M367.7 79.5l2.1-1.5-1.4 2.1zM368.7 77.6h.1M369.2 77.6h34.2M369.8 78l-12.7 13.9M371.7 61.5l2.5-.5v1zM386.3 62.3h1l-.5 2.5zM399.7 75h1l-.5 2.6zM48.4 95.8h19M57 95.3l2.4 .5-2.4 .5zM62.5 95.8l2.5-.5v1zM128.7 87.5h1l-.5 2.5zM194.9 97.6l-28.7 44.1 1.4-2.1"/>
<path d="M288.4 100h37.4M298.3 99.5l2.4 .5-2.4 .5zM300.7 80.4v22.8M304.5 100l2.5-.5v1zM323.2 99.5l2.6 .5-2.6 .5zM41.2 100.8h27.5M44.4 100.8l.5 2.5h-1zM44.4 100.8v50.3M120.6 113.7l2.5-.1-.2 .9zM120.6 113.7l18.5 3.3-7.6 18.4M122.4 105.2h2.6l-.2 1zM122.4 105.2l18.6 3.8"/>
<path d="M123.3 103.7l2.3-1.2 .3 1.1zM135.8 100.3l-12.5 3.4M139.1 107.8v6.6M141.5 117h8.3M146 119.9l11.1 8.6M148.3 115.2l5.6 13.9M160 117h38.1M162.4 109.8l-4.5 19.9M194.9 117l.6 2.4h-1.1zM194.9 117v34.1M304.5 114l2.5-.5v1zM304.5 114h39.2"/>
<path d="M341.2 113.5l2.5 .5-2.5 .5zM41.2 138.8h27.5M43.9 136.3h1l-.5 2.5zM44.4 138.8l.5 2.5h-1zM52.5 133.5h55.2M59.9 133l2.6 .5-2.6 .5zM67.2 133.5l2.5-.5v1zM105.2 133l2.5 .5-2.5 .5zM132 133l.9 .3-1.4 2.1zM141.3 133.6h22.3M144.1 131l1 .1-.6 2.5zM146.7 123.6l1.8-1.8-1 2.4z"/>
<path d="M147.1 123.9a19.2 19.2 0 0 0-2.6 9.7M148.5 121.8l-1.4 2.1M152.5 127l.9-.3 .5 2.4zM157.9 127.1l1 .3-1 2.3zM158.7 129.8h.1M167.1 139.3l.9 .6-1.8 1.8zM169.2 133.6h18.3M184.3 133.6l.5 2.5h-1zM184.3 133.6v17.5M304.5 130.7l2.5-.5v1zM304.5 130.7h60.5M362.5 130.2l2.5 .5-2.5 .5z"/>
<path d="M23.4 151.1h39.1v26.1M26.1 148.6h1l-.5 2.5zM43.9 148.6h1l-.5 2.5zM140.5 142.8h21.1M143.2 148.6h1l-.5 2.5zM143.7 142.8l.5 2.5h-1zM143.7 142.8v8.3M162.9 145.8l1.8-1.8-.9 2.4zM164.7 144l-2.7 4.2M165.5 146.7v19.2M183.8 148.6h1l-.5 2.5zM194.4 148.6h1.1l-.6 2.5z"/>
<path d="M198.1 151.1h-25.1v26.1M266.8 151.1h31v37.5M269.5 148.6h1l-.5 2.5zM299.2 151.1v20.2M371.7 151.1v37.5M61 179.9v14.4M62.5 174l2.5-.5v1zM62.5 174h110.5M66.4 179.9v15.1M165.5 162.7l2.5-.5v1zM165.5 162.7h7.5M170.4 173.5l2.6 .5-2.6 .5z"/>
<path d="M170.4 162.2l2.6 .5-2.6 .5zM288 168.1h16.2M295.2 167.6l2.6 .5-2.6 .5zM299.2 168.1l2.6-.5v1zM15.9 191.3h46.6M19.1 191.3l.5 2.5h-1zM19.1 191.3v74M25.1 198h38.2M28.3 198l.5 2.5h-1zM28.3 198v60.6M46.5 183.1h24.9M58.5 182.6l2.5 .5-2.5 .5z"/>
<path d="M63.8 199.8l2.2-1.4-1.5 2.1zM66.4 183.1l2.5-.5v1zM68.3 195.6l.7 .7-2.2 1.4zM70.5 194.2l-3.7 3.5M297.8 185.4l2.4-.4v.9zM297.8 185.4h73.9M369.3 185l2.4 .4-2.4 .5zM35.2 219.3h28.1M38.4 219.3l.5 2.5h-1zM38.4 219.3v39.3M64.1 200.1l1.9-1.7-20.6 19.3M45.1 237.3h18.2"/>
<path d="M48.3 237.3v39.4h-9.3M48.3 237.3l.5 2.5h-1zM25.1 258.6h38.2M27.8 256h1l-.5 2.6zM37.9 256h1l-.5 2.6zM47.8 256h1l-.5 2.6zM59.4 257.3v25.1M15.9 265.3h46.6M18.6 262.8h1l-.5 2.5zM45.1 262.3h14.3M48.3 262.3l.5 2.5h-1zM59.4 279.2l2.6-.4v.9z"/>
<path d="M59.4 279.2h113.6M170.4 278.8l2.6 .4-2.6 .5zM173 265.3v17.1"/>
</g>
<g fill="#000" stroke="#000" stroke-width=".3">
<path d="M59.4 36.6l2.6-.5zM59.4 36.6l2.6-.5v1zM59.4 24.6l2.6-.5zM59.4 24.6l2.6-.5v1zM104.7 37.1l2.5-.5zM104.7 36.1l2.5 .5-2.5 .5zM170.4 25.1l2.6-.5zM170.4 24.1l2.6 .5-2.6 .5zM300.7 20.8l2.5-.5zM300.7 20.8l2.5-.5v1zM300.7 34l2.5-.5zM300.7 34l2.5-.5v1z"/>
<path d="M313.2 34.5l2.5-.5zM313.2 33.5l2.5 .5-2.5 .5zM315.7 34l2.5-.5zM315.7 34l2.5-.5v1zM350.9 34.5l2.5-.5zM350.9 33.5l2.5 .5-2.5 .5zM353.4 34l2.5-.5zM353.4 34l2.5-.5v1zM366.2 21.3l2.5-.5zM366.2 20.3l2.5 .5-2.5 .5zM366.2 34.5l2.5-.5zM366.2 33.5l2.5 .5-2.5 .5z"/>
<path d="M26.6 46.6l.5 2.5zM26.6 46.6l.5 2.5h-1zM104.7 59.4l2.5-.6zM104.7 58.4l2.5 .4-2.5 .6zM270 46.6l.5 2.5zM270 46.6l.5 2.5h-1zM309.6 56.1l2.3 1.1zM310.3 55.3l1.6 1.9-2.3-1.1zM369.6 46.8l-1.8 1.9zM369.6 46.8l.5 .9-2.3 1zM386.3 52.8l.5 2.5zM386.3 52.8h1l-.5 2.5z"/>
<path d="M386.8 55.3l.5 2.5zM386.8 55.3l.5 2.5h-1zM386.8 46.6l.5 2.5zM386.8 46.6l.5 2.5h-1zM400.2 46.6l.5 2.5zM400.2 46.6l.5 2.5h-1zM26.1 75l.5 2.6zM26.1 75h1l-.5 2.6zM61.1 75.2l2.1-1.5zM61.1 75.2l2.1-1.5 .4 .9zM83.8 68.7l-1.3 2.2zM83.8 68.7l.7 .6-2 1.6z"/>
<path d="M129.2 76.1l.5 2.5zM129.2 76.1l.5 2.5h-1zM139.1 78.3l2.4-.5zM139.1 78.3l2.4-.5v1.1zM170.4 78.9l2.6-.6zM170.4 77.8l2.6 .5-2.6 .6zM284.2 68.1l.5 2.6zM284.2 68.1h1l-.5 2.6zM284.7 76.1l.5 2.5zM284.7 76.1l.5 2.5h-1zM295.2 62.7l2.6-.5zM295.2 61.6l2.6 .6-2.6 .5z"/>
<path d="M299.7 78l2.1 1.4zM299.7 78l2.1 1.4-.7 .7zM300.7 62.2l2.5-.6zM300.7 62.2l2.5-.6v1.1zM343.5 71.2l-.3 2.5zM343.5 71.2l-.3 2.5-1-.4zM344.3 67.6l-.4 2.5zM344.3 67.6l.9 .3-1.3 2.2zM366.2 62l2.5-.5zM366.2 61l2.5 .5-2.5 .5zM371.7 61.5l2.5-.5zM371.7 61.5l2.5-.5v1z"/>
<path d="M386.3 62.3l.5 2.5zM386.3 62.3h1l-.5 2.5zM399.7 75l.5 2.6zM399.7 75h1l-.5 2.6zM26.6 77.6l.5 2.5zM26.6 77.6l.5 2.5h-1zM57 96.3l2.4-.5zM57 95.3l2.4 .5-2.4 .5zM62.5 95.8l2.5-.5zM62.5 95.8l2.5-.5v1zM128.7 87.5l.5 2.5zM128.7 87.5h1l-.5 2.5z"/>
<path d="M304.5 100l2.5-.5zM304.5 100l2.5-.5v1zM369.8 78l-1.4 2.1zM367.7 79.5l2.1-1.5-1.4 2.1zM44.4 100.8l.5 2.5zM44.4 100.8l.5 2.5h-1zM120.6 113.7l2.5-.1zM120.6 113.7l2.5-.1-.2 .9zM122.4 105.2h2.6zM122.4 105.2h2.6l-.2 1zM123.3 103.7l2.3-1.2zM123.3 103.7l2.3-1.2 .3 1.1z"/>
<path d="M194.9 117l.6 2.4zM194.9 117l.6 2.4h-1.1zM298.3 100.5l2.4-.5zM298.3 99.5l2.4 .5-2.4 .5zM304.5 114l2.5-.5zM304.5 114l2.5-.5v1zM323.2 100.5l2.6-.5zM323.2 99.5l2.6 .5-2.6 .5zM341.2 114.5l2.5-.5zM341.2 113.5l2.5 .5-2.5 .5zM43.9 136.3l.5 2.5zM43.9 136.3h1l-.5 2.5z"/>
<path d="M59.9 134l2.6-.5zM59.9 133l2.6 .5-2.6 .5zM67.2 133.5l2.5-.5zM67.2 133.5l2.5-.5v1zM105.2 134l2.5-.5zM105.2 133l2.5 .5-2.5 .5zM132 133l-.5 2.4zM132 133l.9 .3-1.4 2.1zM144.1 131l.4 2.6zM144.1 131l1 .1-.6 2.5zM148.5 121.8l-1 2.4zM146.7 123.6l1.8-1.8-1 2.4z"/>
<path d="M152.5 127l1.4 2.1zM152.5 127l.9-.3 .5 2.4zM157.9 127.1v2.6zM157.9 127.1l1 .3-1 2.3zM167.1 139.3l-.9 2.4zM167.1 139.3l.9 .6-1.8 1.8zM184.3 133.6l.5 2.5zM184.3 133.6l.5 2.5h-1zM304.5 130.7l2.5-.5zM304.5 130.7l2.5-.5v1zM362.5 131.2l2.5-.5zM362.5 130.2l2.5 .5-2.5 .5z"/>
<path d="M26.1 148.6l.5 2.5zM26.1 148.6h1l-.5 2.5zM43.9 148.6l.5 2.5zM43.9 148.6h1l-.5 2.5zM44.4 138.8l.5 2.5zM44.4 138.8l.5 2.5h-1zM143.2 148.6l.5 2.5zM143.2 148.6h1l-.5 2.5zM143.7 142.8l.5 2.5zM143.7 142.8l.5 2.5h-1zM164.7 144l-.9 2.4zM162.9 145.8l1.8-1.8-.9 2.4z"/>
<path d="M183.8 148.6l.5 2.5zM183.8 148.6h1l-.5 2.5zM194.4 148.6l.5 2.5zM194.4 148.6h1.1l-.6 2.5zM269.5 148.6l.5 2.5zM269.5 148.6h1l-.5 2.5zM62.5 174l2.5-.5zM62.5 174l2.5-.5v1zM165.5 162.7l2.5-.5zM165.5 162.7l2.5-.5v1zM170.4 174.5l2.6-.5zM170.4 173.5l2.6 .5-2.6 .5z"/>
<path d="M170.4 163.2l2.6-.5zM170.4 162.2l2.6 .5-2.6 .5zM295.2 168.6l2.6-.5zM295.2 167.6l2.6 .5-2.6 .5zM299.2 168.1l2.6-.5zM299.2 168.1l2.6-.5v1zM19.1 191.3l.5 2.5zM19.1 191.3l.5 2.5h-1zM58.5 183.6l2.5-.5zM58.5 182.6l2.5 .5-2.5 .5zM68.3 195.6l-1.5 2.1zM68.3 195.6l.7 .7-2.2 1.4z"/>
<path d="M66.4 183.1l2.5-.5zM66.4 183.1l2.5-.5v1zM297.8 185.4l2.4-.4zM297.8 185.4l2.4-.4v.9zM369.3 185.9l2.4-.5zM369.3 185l2.4 .4-2.4 .5zM28.3 198l.5 2.5zM28.3 198l.5 2.5h-1zM66 198.4l-1.5 2.1zM63.8 199.8l2.2-1.4-1.5 2.1zM38.4 219.3l.5 2.5zM38.4 219.3l.5 2.5h-1z"/>
<path d="M48.3 237.3l.5 2.5zM48.3 237.3l.5 2.5h-1zM27.8 256l.5 2.6zM27.8 256h1l-.5 2.6zM37.9 256l.5 2.6zM37.9 256h1l-.5 2.6zM47.8 256l.5 2.6zM47.8 256h1l-.5 2.6zM18.6 262.8l.5 2.5zM18.6 262.8h1l-.5 2.5zM48.3 262.3l.5 2.5zM48.3 262.3l.5 2.5h-1z"/>
<path d="M59.4 279.2l2.6-.4zM59.4 279.2l2.6-.4v.9zM170.4 279.7l2.6-.5zM170.4 278.8l2.6 .4-2.6 .5z"/>
</g>
<!-- layer: Marca de centro (ISO) -->
<g fill="none" stroke="#000" stroke-width=".3">
<path d="M315.7 52.8v7.3h-7.2M353.4 52.8v14.5M301.4 70.7h6.1M304.5 67.5v6.2M315.7 60.1v7.2M320.7 60.1h-5h5.2M322.5 60.1h1.5M322.6 70.7h6.2M325.4 60.1h24.5M325.8 67.5v6.2M340.7 70.7h6.1M343.7 67.5v6.2"/>
<path d="M348.4 60.1h12.3M361.9 70.7h6.1M365 67.5v6.2M74.5 99.7h5.9M77.5 96.8v5.9M94.6 99.7h5.8M97.5 96.8v5.9M63.2 112.3h5.8M66.1 109.4v5.8M105.9 112.3h5.9M108.8 109.4v5.8M117.8 117h9.6"/>
<path d="M128.9 117h1.5M131.9 117h7.2h-2.6M139.1 114.4v2.6v-2.6M139.1 119.4v-2.4v7.1M141.5 117h-2.4h2.4M63.2 127.3h5.8M66.1 124.4v5.9M71.2 138.2v8.3M74.5 139.9h5.9M77.5 137v5.9M94.6 139.9h5.8M97.5 137v5.9"/>
<path d="M105.9 127.3h5.9M108.8 124.4v5.9M139.1 125.5v1.5M139.1 128.6v9.6M165.5 138.9v7.8M64.4 149.2h6.1M67.1 142.4h8.3M67.4 146.2v6.1M94.4 149.2h6.1M97.5 146.2v6.1M124.4 149.2h6.2M127.4 146.2v6.1"/>
<path d="M154.4 149.2h6.1M157.5 146.2v6.1M161.6 142.8h7.8M63.3 198h6.2M66.4 195v6.1M89.7 199.9v6.3M96.9 199.9v6.3M63.3 219.3h6.2M66.4 216.2v6.2M86.4 203.1h6.4M93.7 203.1h6.4M63.3 237.3h6.2"/>
<path d="M66.4 234.2v6.1M63.3 258.6h6.2M66.4 255.4v6.2M86.4 253.5h6.4M89.7 250.4v6.3M93.7 253.5h6.4M96.9 250.4v6.3"/>
</g>
<path d="M101.6 229.2l.6 .8-2.3 1.1zM115.3 221.8h-2.5l-12.9 9.3" fill="none" stroke="#000" stroke-width=".3"/>
<path d="M101.6 229.2l-1.7 1.9zM101.6 229.2l.6 .8-2.3 1.1z" fill="#000" stroke="#000" stroke-width=".3"/>
<g font-size="4.8">
<text x="33.7" y="9.6">6</text>
<text x="103.7" y="9.6">5</text>
<text x="173.7" y="9.6">4</text>
<text x="243.7" y="9.6">3</text>
<text x="313.7" y="9.6">2</text>
<text x="383.7" y="9.6">1</text>
<text x="111.6" y="23">454</text>
<text x="328" y="19.3">272</text>
<text x="79.4" y="35">191</text>
<text x="283.7" y="32.6" transform="rotate(37 283.7 32.6)">R19(2x)</text>
<text x="305.6" y="32.4">61</text>
<text x="330.6" y="32.4">150</text>
<text x="356.6" y="31.5">(61)</text>
<text x="6.2" y="38.9">D</text>
<text x="410.5" y="38.9">D</text>
<text x="372.4" y="42.5" transform="rotate(-35 372.4 42.5)">R20(2x)</text>
<text x="385.2" y="53.1" transform="rotate(-90 385.2 53.1)">35</text>
<text x="374" y="60">12</text>
<text x="25.1" y="64.4" transform="rotate(-90 25.1 64.4)">124</text>
<text x="89.4" y="62.2" transform="rotate(-26 89.4 62.2)">52°</text>
<text x="289.6" y="60.6">12</text>
<text x="385.2" y="62.3" transform="rotate(-90 385.2 62.3)">38</text>
<text x="66.4" y="71" transform="rotate(-25 66.4 71)">R6</text>
<text x="397.7" y="67.3" transform="rotate(-90 397.7 67.3)">(124)</text>
<text x="152.1" y="76.7">136</text>
<text x="127.6" y="85.6" transform="rotate(-90 127.6 85.6)">56</text>
<text x="286.1" y="85.8">21,8</text>
<text x="309.7" y="85.4" transform="rotate(43 309.7 85.4)">R6</text>
<text x="49.1" y="94.3">12</text>
<text x="356.4" y="90.2" transform="rotate(-48 356.4 90.2)">R6</text>
<text x="126.7" y="101.1" transform="rotate(-15 126.7 101.1)">R20</text>
<text x="268.4" y="96.3" transform="rotate(-90 268.4 96.3)">418</text>
<text x="289.2" y="98.4">15</text>
<text x="312.5" y="98.4">85</text>
<text x="132.5" y="105.6" transform="rotate(11 132.5 105.6)">R20</text>
<text x="6.4" y="113.1">C</text>
<text x="126.4" y="113.1" transform="rotate(10 126.4 113.1)">R75</text>
<text x="320.2" y="112.4">157</text>
<text x="410.7" y="113.1">C</text>
<text x="24.1" y="116.1" transform="rotate(-90 24.1 116.1)">(294)</text>
<text x="150.1" y="115.3" transform="rotate(68 150.1 115.3)">R20</text>
<text x="158.8" y="118.3" transform="rotate(-77 158.8 118.3)">R20</text>
<text x="42.8" y="120.9" transform="rotate(-90 42.8 120.9)">152</text>
<text x="53.3" y="131.9">19</text>
<text x="82.5" y="131.9">162</text>
<text x="132.6" y="128.4" transform="rotate(-68 132.6 128.4)">R80</text>
<text x="142.7" y="130.4" transform="rotate(-71 142.7 130.4)">38°</text>
<text x="330.8" y="129.1">242</text>
<text x="193.4" y="138" transform="rotate(-90 193.4 138)">137</text>
<text x="42.8" y="147.6" transform="rotate(-90 42.8 147.6)">49</text>
<text x="142.1" y="149.6" transform="rotate(-90 142.1 149.6)">33</text>
<text x="182.7" y="145" transform="rotate(-90 182.7 145)">70</text>
<text x="166.6" y="161.1">30</text>
<text x="288.7" y="166.5">6</text>
<text x="112.8" y="172.5">442</text>
<text x="47.3" y="180.7">21,8</text>
<text x="330.8" y="183.8">296</text>
<text x="6.4" y="187.4">B</text>
<text x="410.7" y="187.4">B</text>
<text x="116.1" y="223.1">Realizar esses furos na montagem final</text>
<text x="17.5" y="232.2" transform="rotate(-90 17.5 232.2)">296</text>
<text x="25.9" y="237.6" transform="rotate(-90 25.9 237.6)">242 ±0,1</text>
<text x="316.7" y="242">Material Acrílico Azul 6mm de espessura</text>
<text x="36" y="248.8" transform="rotate(-90 36 248.8)">157 ±0,1</text>
<text x="45.9" y="256.5" transform="rotate(-90 45.9 256.5)">85 ±0,1</text>
<text x="6.4" y="261.7">A</text>
<text x="410.7" y="261.7">A</text>
<text x="39.8" y="275.1">15</text>
<text x="113.4" y="277.6">454</text>
<text x="316" y="283.5">Desenho n.15_Item_2</text>
<text x="394.2" y="285">1 / 2</text>
<text x="33.7" y="290.9">6</text>
<text x="103.7" y="290.9">5</text>
<text x="173.7" y="290.9">4</text>
<text x="243.7" y="290.9">3</text>
<text x="313.7" y="290.9">2</text>
<text x="383.7" y="290.9">1</text>
</g>
<g font-size="4.6">
<text x="331.1" y="98.5" transform="rotate(-70 331.1 98.5)">⌀4,5(4x)</text>
<text x="182.7" y="111.9" transform="rotate(-57 182.7 111.9)">⌀11(2x)</text>
<text x="44.3" y="215.4" transform="rotate(-43 44.3 215.4)">⌀4,5(4x)</text>
</g>
<g font-size="3.4">
<text x="241" y="265.4">Paulo Rodrigues</text>
<text x="361" y="265.5">14/04/2020</text>
</g>
<g font-size="2.7">
<text x="241" y="260.1">Projetado por</text>
<text x="273" y="260.1">Verificado por</text>
<text x="298" y="260.1">Aprovado por</text>
<text x="330.3" y="260">Data</text>
<text x="361" y="260">Data</text>
<text x="378.5" y="280.2">Edição</text>
<text x="396.7" y="280.1">Folha</text>
</g>
</svg>
